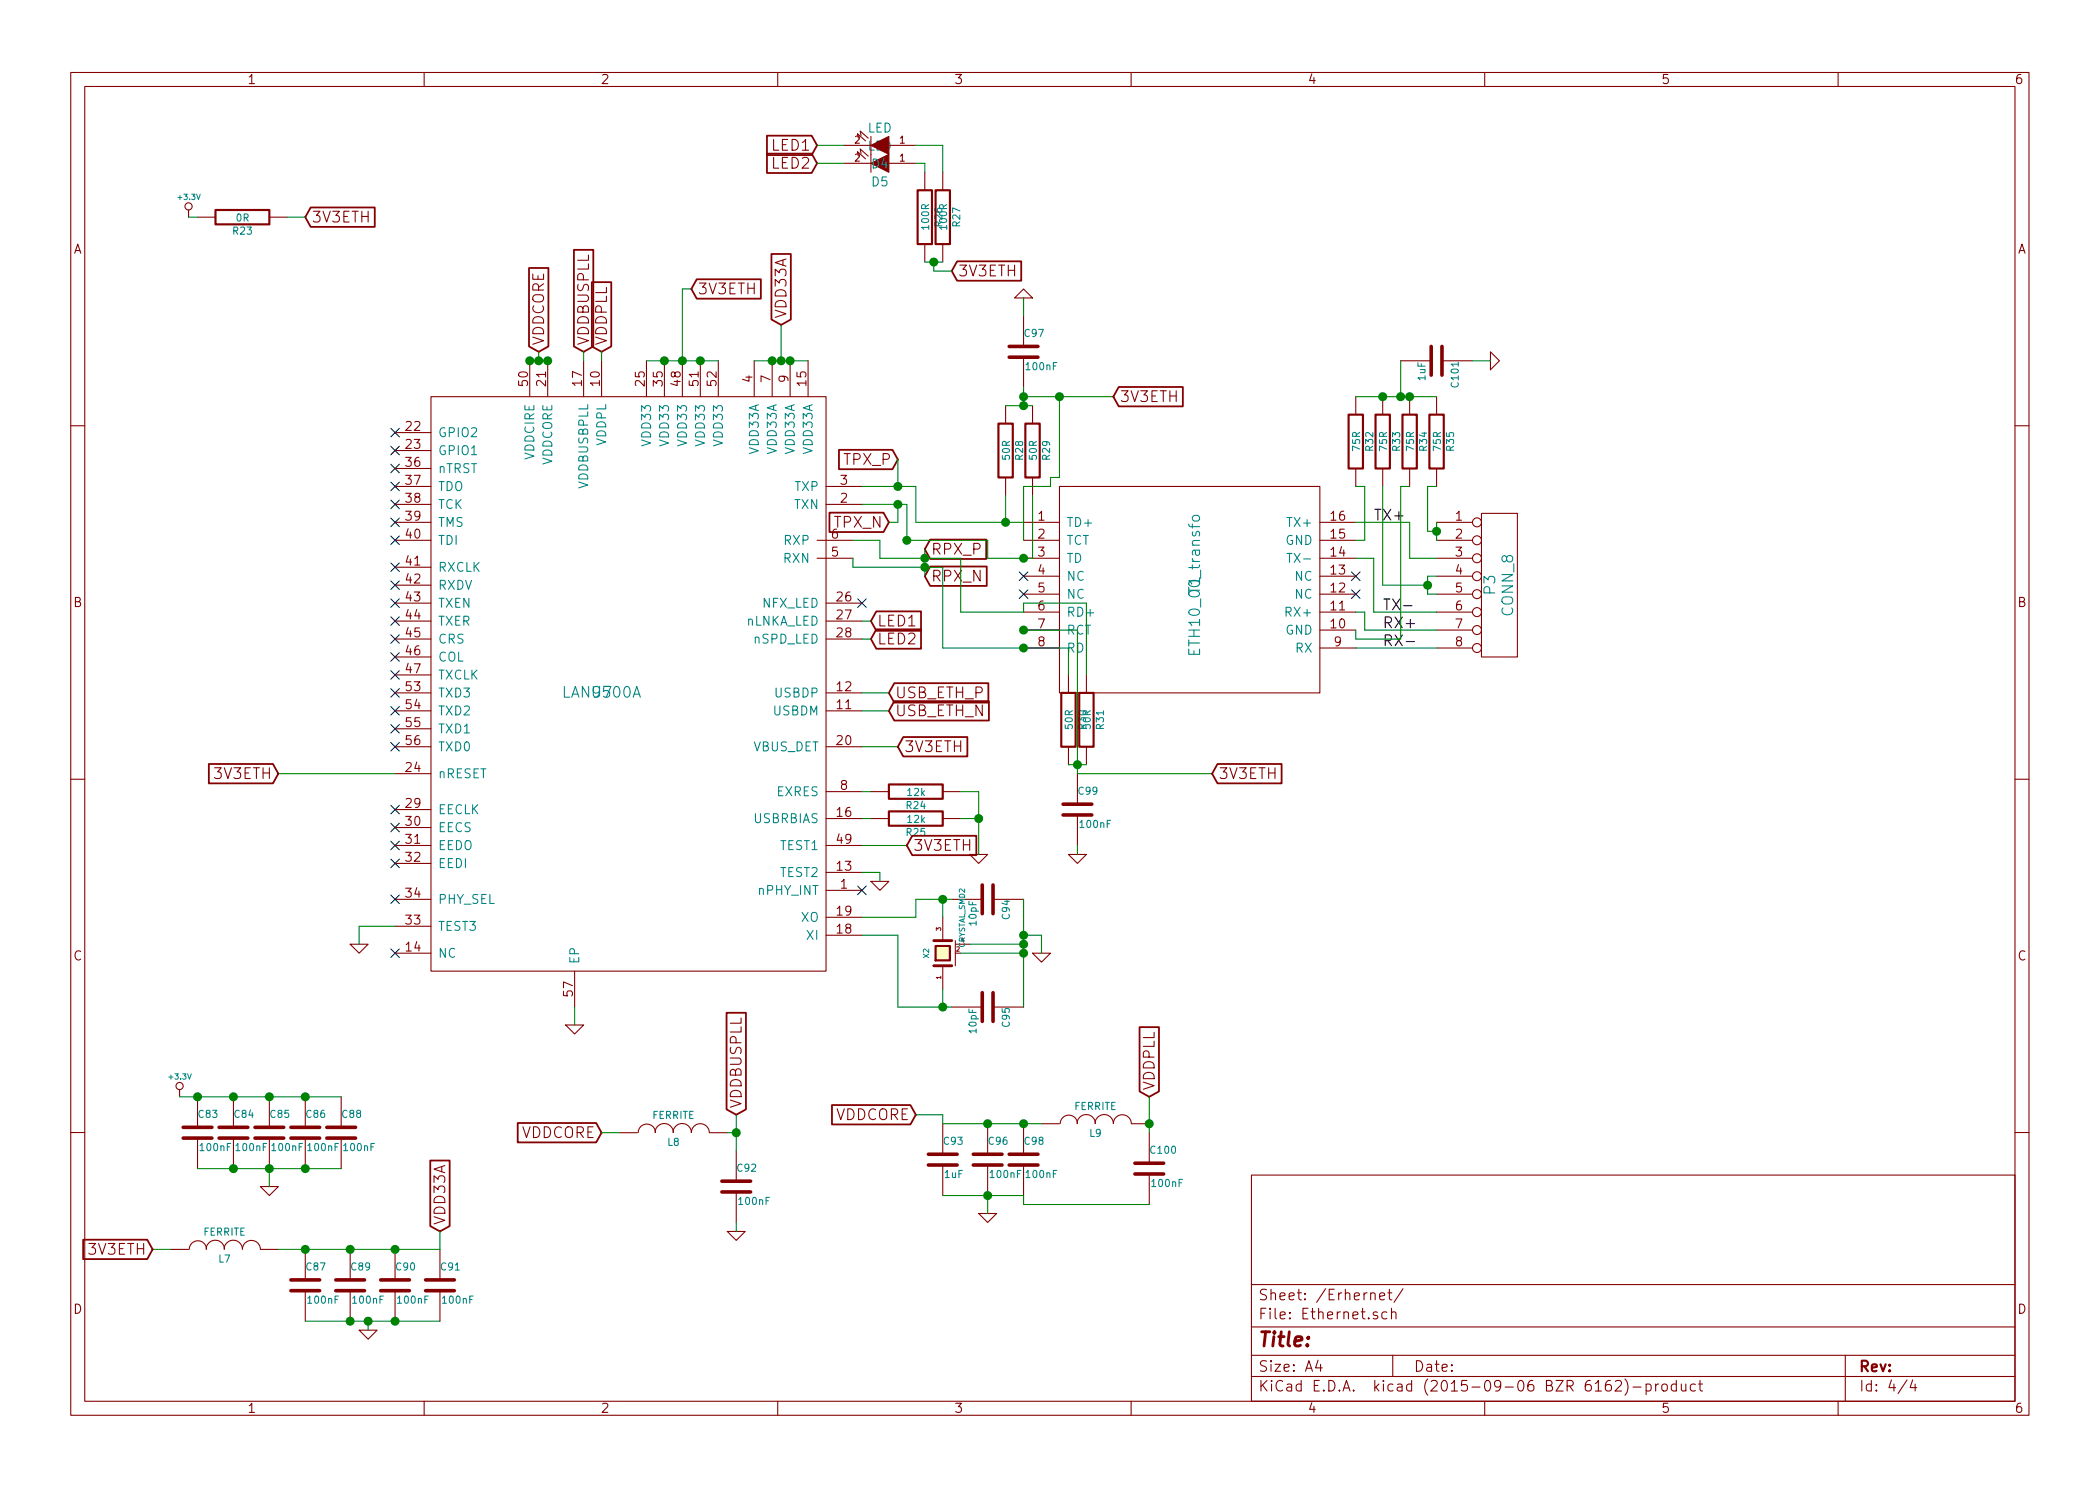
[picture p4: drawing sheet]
<svg xmlns="http://www.w3.org/2000/svg" width="297mm" height="210mm" viewBox="0 0 297 210" stroke-linecap="round" stroke-linejoin="round" font-family="sans-serif">
<g fill="none" stroke="#840000" stroke-width=".15">
<path d="M10 10.3h277v189.9h-277zM12 12.2h273v186.1h-273zM60 10.3v1.9M110 10.3v1.9M121.4 19.6l-.1-.7 1.1 1M121.8 19.2l-.1-.7 1.1 1.1M123.2 19.3v5.1M160 10.3v1.9M210 10.3v1.9M260 10.3v1.9M26.7 29.7v1M27.9 30.7h2.6"/>
<path d="M38.1 30.7h2.5M119.4 23.1h3.8M119.4 20.6h3.8M121.4 22.1l-.1-.6 1.1 1M121.8 21.7l-.1-.6 1.1 1M125.7 23.1h3.8M125.7 20.6h3.8M130.8 24.4v2.5M130.8 34.5v2.6M133.3 24.4v2.5M133.3 34.5v2.6M61 56.1h55.8v81.3h-55.8z"/>
<path d="M74.9 51v5.1M77.5 51v5.1M82.5 51v5.1M85.1 51v5.1M91.4 51v5.1M94 51v5.1M96.5 51v5.1M99.1 51v5.1M101.6 51v5.1M106.7 51v5.1M109.2 51v5.1M111.8 51v5.1"/>
<path d="M114.3 51v5.1M142.2 57.4v2.5M143.5 42.2l1.3-1.3 1.2 1.3zM144.8 44.7v4.3M144.8 50.5v4.4M146 57.4v2.5M191.8 56.1v2.6M195.6 56.1v2.6M198.1 51h4.3M199.4 56.1v2.6M203.2 56.1v2.6M204 51h4.3"/>
<path d="M210.8 49.8l1.3 1.2-1.3 1.3zM10 60.2h2M55.9 73.9h5.1M55.9 76.4h5.1M55.9 71.4h5.1M55.9 68.8h5.1M55.9 61.2h5.1M55.9 63.7h5.1M55.9 66.3h5.1M115.6 76.4h5M115.6 79h5M116.8 71.4h5.1"/>
<path d="M116.8 68.8h5.1M142.2 67.6v2.5M144.8 73.9h5.1M144.8 76.4h5.1M144.8 79h5.1M146 67.6v2.5M149.9 68.8h36.8v29.2h-36.8zM186.7 73.9h5.1M186.7 76.4h5.1M186.7 79h5.1M191.8 66.3v2.5M195.6 66.3v2.5"/>
<path d="M199.4 66.3v2.5M203.2 73.9h5.1M203.2 76.4h5.1M203.2 79h5.1M203.2 66.3v2.5M209.5 72.6h5.1v20.4h-5.1zM285 60.2h2M55.9 80.3h5.1M55.9 98h5.1M55.9 82.8h5.1M55.9 85.3h5.1M55.9 87.9h5.1"/>
<path d="M55.9 90.4h5.1M55.9 93h5.1M55.9 95.5h5.1M116.8 98h5.1M116.8 85.3h5.1M116.8 87.9h5.1M116.8 90.4h5.1M144.8 81.5h5.1M144.8 84.1h5.1M144.8 86.6h5.1M144.8 89.1h5.1M144.8 91.7h5.1"/>
<path d="M151.1 95.5v2.5M153.7 95.5v2.5M186.7 81.5h5.1M186.7 84.1h5.1M186.7 86.6h5.1M186.7 89.1h5.1M186.7 91.7h5.1M203.2 81.5h5.1M203.2 84.1h5.1M203.2 86.6h5.1M203.2 89.1h5.1M203.2 91.7h5.1"/>
<path d="M10 110.3h2M55.9 105.7h5.1M55.9 117.1h5.1M55.9 100.6h5.1M55.9 119.6h5.1M55.9 109.5h5.1M55.9 103.1h5.1M55.9 114.5h5.1M116.8 112h5.1M116.8 105.7h5.1M116.8 100.6h5.1M116.8 119.6h5.1"/>
<path d="M116.8 115.8h5.1M123.2 112h2.5M123.2 115.8h2.5M133.3 112h2.6M133.3 115.8h2.6M151.1 105.7v2.5M152.4 109.5v4.3M152.4 115.3v4.3M153.7 105.7v2.5M285 110.3h2M49.5 133.6h2.6l-1.3 1.3zM55.9 122.2h5.1"/>
<path d="M55.9 131.1h5.1M55.9 134.9h5.1M55.9 127.2h5.1M81.3 137.4v5.1M116.8 126h5.1M116.8 123.4h5.1M116.8 132.3h5.1M116.8 129.8h5.1M123.2 124.7h2.5l-1.2 1.3zM133.3 129.8v3.3M133.3 136.6v3.3M134.6 127.2h4.3"/>
<path d="M135.1 133.1v3.5M135.2 133.6h2M137.2 120.9h2.5l-1.3 1.3zM140.5 127.2h4.3M146 134.9h2.6l-1.3 1.2zM151.1 120.9h2.6l-1.3 1.3zM25.4 154.2v1M27.9 155.2v4.3M33 155.2v4.3M38.1 155.2v4.3M43.2 155.2v4.3M48.3 155.2v4.3"/>
<path d="M80 145h2.5l-1.2 1.3zM133.3 159v4.3M134.6 142.5h4.3M139.7 159v4.3M140.5 142.5h4.3M144.8 159v4.3M147.3 159h2.6M150 159a1.22 1.22 0 0 1 1.2-1.2 1.22 1.22 0 0 1 1.2 1.2M152.3 159a1.3 1.3 0 0 1 1.3-1.3 1.3 1.3 0 0 1 1.3 1.3M154.9 159a1.3 1.3 0 0 1 1.3-1.3 1.3 1.3 0 0 1 1.3 1.3 1.27 1.27 0 0 1 1.2-1.3 1.27 1.27 0 0 1 1.3 1.3h2.6M10 160.2h2M24.1 176.8h2.6"/>
<path d="M26.8 176.8a1.22 1.22 0 0 1 1.2-1.2 1.22 1.22 0 0 1 1.2 1.2M27.9 161v4.3M29.2 176.8a1.3 1.3 0 0 1 1.3-1.3 1.3 1.3 0 0 1 1.2 1.3M31.7 176.8a1.3 1.3 0 0 1 1.3-1.3 1.3 1.3 0 0 1 1.3 1.3 1.27 1.27 0 0 1 1.3-1.3 1.27 1.27 0 0 1 1.2 1.3M33 161v4.3M36.8 167.9h2.6l-1.3 1.3zM36.8 176.8h2.6M38.1 161v4.3M43.2 161v4.3M43.2 176.8v4.3M48.3 161v4.3M49.5 176.8v4.3"/>
<path d="M55.9 176.8v4.3M62.2 176.8v4.3M87.6 160.3h2.6M90.3 160.2a1.22 1.22 0 0 1 1.2-1.2 1.22 1.22 0 0 1 1.2 1.2M92.7 160.2a1.3 1.3 0 0 1 1.3-1.2 1.3 1.3 0 0 1 1.2 1.2M95.2 160.2a1.3 1.3 0 0 1 1.3-1.2 1.3 1.3 0 0 1 1.3 1.2 1.27 1.27 0 0 1 1.3-1.2 1.27 1.27 0 0 1 1.2 1.2l2.6 .1M102.9 174.2h2.5l-1.3 1.3zM104.1 162.8v4.3M104.1 168.7v4.3M133.3 164.8v4.4M138.4 171.7h2.6l-1.3 1.3zM139.7 164.8v4.4"/>
<path d="M144.8 164.8v4.4M162.6 160.3v4.3M162.6 166.1v4.3M177 166.3h108v32h-108zM285 160.2h2M43.2 182.6v4.3M49.5 182.6v4.3M50.8 188.2h2.5l-1.2 1.3zM55.9 182.6v4.3M60 198.3v1.9M62.2 182.6v4.3M110 198.3v1.9"/>
<path d="M160 198.3v1.9M177 194.8h108M177 191.8h108M177 187.8h108M177 181.8h108M186.4 192.5l-.3 1h.9M186.8 193v1M194.8 185.7a.37 .37 0 0 0-.6 .1v.1a.54 .54 0 0 0 .6 .3l.1 .1-.1 .2-.1 .1-.5-.1M195.1 183.4l.8-.1-.1-.3-.4-.1-.3 .2 .1 .7 .2 .1 .4-.1M196.2 185.7l-.5-.1-.2 .3v.6l.2 .1 .5-.1M196.3 182.9h.6M196.5 182.4v1.3l.2 .2h.2"/>
<path d="M196.8 185.7a.38 .38 0 0 1 .7 .1v.8M196.8 185.1v1.5M197 191.8v3M198.5 182.3l-1.3 2M210 198.3v1.9M227.8 195.3a.59 .59 0 0 0-.7 .7l.1 .7 .2 .1h.3l.2-.1v-.5l-.1-.2-.4-.1-.3 .3M228.5 195.5l.2-.2 .5 .1a.37 .37 0 0 1 .1 .6l-.9 .8h1M229.8 195.1a1.71 1.71 0 0 1 0 2.3M231 196.3h1.1M232.8 195.9a.48 .48 0 0 1 .7 .1l.1 .1-.1 .6a.48 .48 0 0 1-.7 0M232.8 195.8v1.5M234.2 195.8v1"/>
<path d="M234.6 195.8l-.3 .1-.1 .2M235.1 196a.41 .41 0 0 1 .7 .1v.4a.41 .41 0 0 1-.4 .3 .41 .41 0 0 1-.3-.3zM237.1 195.9l-.4-.1-.3 .3 .1 .6 .2 .1 .4-.1M237.1 195.3v1.5M237.8 195.8l.1 .9a.4 .4 0 0 0 .6 0M238.5 195.8v1M239.8 195.9l-.4-.1-.3 .3 .1 .6 .2 .1 .4-.1M240.3 195.8h.5M240.5 195.3v1.3l.2 .2h.1M260 198.3v1.9M261 191.8v6.5M269.7 195.2l-1.2 2"/>
<path d="M270.5 195.2l-.3 1.1h.9M270.9 195.8v1"/>
<circle cx="26.7" cy="29.2" r=".51"/>
<circle cx="208.9" cy="79" r=".63"/>
<circle cx="208.9" cy="73.9" r=".63"/>
<circle cx="208.9" cy="76.4" r=".63"/>
<circle cx="208.9" cy="84.1" r=".63"/>
<circle cx="208.9" cy="86.6" r=".63"/>
<circle cx="208.9" cy="81.5" r=".63"/>
<circle cx="208.9" cy="89.1" r=".63"/>
<circle cx="208.9" cy="91.7" r=".63"/>
<circle cx="25.4" cy="153.7" r=".51"/>
</g>
<path d="M168.7 73.1l.3-.2h.4a.43 .43 0 0 1 .3 .4 .43 .43 0 0 1-.3 .4h-.4a.42 .42 0 0 1-.3-.6zM182 78.3h.8" fill="none" stroke="#008484" stroke-width=".15"/>
<g fill="none" stroke="#000084" stroke-width=".15">
<path d="M55.3 60.6l1.2 1.2M55.3 63.1l1.2 1.3M55.3 65.7l1.2 1.2M55.3 68.2l1.2 1.2M55.3 70.8l1.2 1.2M55.3 73.3l1.2 1.2M55.3 75.8l1.2 1.3M55.3 79.6l1.2 1.3M56.5 60.6l-1.2 1.2M56.5 63.1l-1.2 1.3M56.5 65.7l-1.2 1.2M56.5 68.2l-1.2 1.2"/>
<path d="M56.5 70.8l-1.2 1.2M56.5 73.3l-1.2 1.2M56.5 75.8l-1.2 1.3M56.5 79.6l-1.2 1.3M55.3 82.2l1.2 1.2M55.3 84.7l1.2 1.2M55.3 87.3l1.2 1.2M55.3 89.8l1.2 1.2M55.3 92.3l1.2 1.3M55.3 94.9l1.2 1.2M55.3 97.4l1.2 1.2M55.3 100l1.2 1.2"/>
<path d="M56.5 82.2l-1.2 1.2M56.5 84.7l-1.2 1.2M56.5 87.3l-1.2 1.2M56.5 89.8l-1.2 1.2M56.5 92.3l-1.2 1.3M56.5 94.9l-1.2 1.2M56.5 97.4l-1.2 1.2M56.5 100l-1.2 1.2M121.3 84.7l1.2 1.2M122.5 84.7l-1.2 1.2M144.2 83.5l1.2 1.2M144.2 80.9l1.2 1.2"/>
<path d="M145.4 83.5l-1.2 1.2M145.4 80.9l-1.2 1.2M191.2 80.9l1.2 1.2M191.2 83.5l1.2 1.2M192.4 80.9l-1.2 1.2M192.4 83.5l-1.2 1.2M55.3 102.5l1.2 1.2M55.3 105l1.2 1.3M55.3 113.9l1.2 1.3M55.3 116.5l1.2 1.2M55.3 119l1.2 1.2M56.5 102.5l-1.2 1.2"/>
<path d="M56.5 105l-1.2 1.3M56.5 113.9l-1.2 1.3M56.5 116.5l-1.2 1.2M56.5 119l-1.2 1.2M55.3 121.6l1.2 1.2M55.3 134.3l1.2 1.2M55.3 126.6l1.2 1.3M56.5 121.6l-1.2 1.2M56.5 134.3l-1.2 1.2M56.5 126.6l-1.2 1.3M121.3 125.4l1.2 1.2M122.5 125.4l-1.2 1.2"/>
</g>
<g fill="none" stroke="#840000" stroke-width=".3">
<path d="M30.5 29.7h7.6v2h-7.6zM129.8 26.9h2v7.6h-2zM132.3 26.9h2.1v7.6h-2.1zM141.2 59.9h2.1v7.7h-2.1zM145 59.9h2.1v7.7h-2.1zM190.8 58.7h2v7.6h-2zM194.6 58.7h2v7.6h-2zM198.4 58.7h2v7.6h-2zM202.2 58.7h2v7.6h-2zM150.1 98h2v7.7h-2zM152.7 98h2v7.7h-2zM125.7 111h7.6v2h-7.6z"/>
<path d="M125.7 114.8h7.6v2h-7.6zM132.3 133.9h2.1v2h-2.1z"/>
</g>
<g fill="none" stroke="#840000" stroke-width=".51">
<path d="M142.7 50.5h4.1M142.7 49h4.1M202.4 49v4.1M204 49v4.1M150.4 115.3h4M150.4 113.8h4M138.9 125.2v4.1M140.5 125.2v4.1M25.9 159.5h4.1M31 159.5h4.1M36.1 159.5h4M41.1 159.5h4.1"/>
<path d="M46.2 159.5h4.1M138.9 140.5v4M140.5 140.5v4M25.9 161h4.1M31 161h4.1M36.1 161h4M41.1 161h4.1M46.2 161h4.1M102.1 168.7h4.1M102.1 167.1h4.1M131.3 164.8h4.1M131.3 163.3h4.1"/>
<path d="M137.7 164.8h4M137.7 163.3h4M142.7 164.8h4.1M142.7 163.3h4.1M160.5 166.1h4.1M160.5 164.6h4.1M41.1 182.6h4.1M41.1 181.1h4.1M47.5 182.6h4.1M47.5 181.1h4.1M53.8 182.6h4.1M53.8 181.1h4.1"/>
<path d="M60.2 182.6h4.1M60.2 181.1h4.1"/>
</g>
<path d="M198.6 85.7h1.1M198.9 90.8h1.2" fill="none" stroke="#000" stroke-width=".15"/>
<g fill="#840000" stroke="#840000" stroke-width=".15">
<path d="M123.2 23.1l2.5-1.3v2.6z"/>
<path d="M123.2 20.6l2.5-1.3v2.5z"/>
</g>
<g fill="none" stroke="#840000" stroke-width=".25">
<path d="M108.5 19.2h6.3l.8 1.4-.8 1.3h-6.3zM43.9 29.4h9.1v2.7h-9.1l-.7-1.4zM74.8 37.9h2.8v11.1l-1.4 .8-1.4-.8zM81.2 35.4h2.7v13.6l-1.4 .8-1.3-.8zM83.7 39.9h2.8v9.1l-1.4 .8-1.4-.8zM98.6 39.5h9v2.8h-9l-.8-1.4zM108.5 21.7h6.3l.8 1.4-.8 1.4h-6.3zM109.1 35.9h2.8v9.3l-1.4 .8-1.4-.8zM135.4 37h9v2.7h-9l-.8-1.4zM158.2 54.8h9.1v2.7h-9.1l-.7-1.4zM117.3 72.5h7.7l.7 1.4-.7 1.4h-7.7zM118.7 63.6h7.5l.8 1.4-.8 1.4h-7.5z"/>
<path d="M131.6 76.3h7.9v2.8h-7.9l-.8-1.4zM124 86.5h6.3v2.7h-6.3l-.8-1.3zM124 89h6.3v2.8h-6.3l-.8-1.4zM126.5 96.7h13.3v2.7h-13.3l-.8-1.4zM126.5 99.2h13.4v2.7h-13.4l-.8-1.3zM131.6 80.2h8v2.7h-8l-.8-1.4zM29.5 108.1h9.1l.8 1.4-.8 1.3h-9.1zM127.8 104.3h9v2.7h-9l-.8-1.3zM129 118.3h9.1v2.7h-9.1l-.7-1.4zM172.2 108.1h9.1v2.7h-9.1l-.8-1.3zM73.2 158.9h11.1l.8 1.4-.8 1.3h-11.1zM102.8 143.3h2.7v13.7l-1.4 .7-1.3-.7z"/>
<path d="M117.7 156.4h11.1l.7 1.3-.7 1.4h-11.1zM161.2 145.3h2.7v9.1l-1.3 .8-1.4-.8zM11.8 175.4h9l.8 1.4-.8 1.3h-9zM60.9 164.2h2.7v9.3l-1.4 .7-1.3-.7z"/>
</g>
<g fill="none" stroke="#008400" stroke-width=".15">
<path d="M26.7 30.7h1.2M40.6 30.7h2.6M115.6 20.6h3.8M115.6 23.1h3.8M129.5 20.6h3.8v3.8M129.5 23.1h1.3v1.3M130.8 37.1h2.5M132.1 37.1v1.2h2.5M74.9 51h2.6M76.2 49.8v1.2M82.5 49.8v1.2M85.1 49.8v1.2"/>
<path d="M91.4 51h10.2M97.8 40.9h-1.3v10.1M106.7 51h7.6M110.5 46v5M142.2 57.4h3.8M144.8 56.1h12.7M144.8 42.2v2.5M144.8 54.9v2.5M149.9 56.1v11.5h-1.3v1.2h-3.8v7.6M191.8 56.1h11.4M198.1 51v5.1M208.3 51h2.5"/>
<path d="M120.6 76.4h3.9v2.6h11.4v7.6h8.9v-1.3h8.9v10.2M120.6 79v1.3h12.7v11.4h17.8v3.8M121.9 68.8h7.6v5.1h15.3M127 71.4v2.5h-1.3M127 65v3.8M130.8 77.7v1.3M142.2 70.1v3.8M146 70.1v8.9h-6.3v-2.6h-11.4v-5h-6.4M191.8 73.9h7.6v5.1h3.8M191.8 79h2.5v7.6h8.9M191.8 68.8h1.2v7.6h-1.2M195.6 68.8v14h6.3"/>
<path d="M199.4 68.8h-1.3v21.6h-6.3v-1.3M203.2 68.8h-1.3v6.4h1.3M203.2 73.9v2.5M121.9 90.4h1.3M121.9 98h3.8M121.9 87.9h1.3M130.8 80.3v1.2M144.8 89.1h7.6v20.4h19M191.8 86.6h1.2v2.5h10.2M191.8 91.7h11.4M203.2 81.5h-1.3v2.6h1.3M39.4 109.5h16.5"/>
<path d="M121.9 100.6h3.8M121.9 119.6h6.4M121.9 112h1.3M121.9 115.8h1.3M121.9 105.7h5.1M135.9 112h2.5v8.9M135.9 115.8h2.5M151.1 108.2h2.6M152.4 119.6v1.3M55.9 131.1h-5.1v2.5M121.9 123.4h2.6v1.3M121.9 132.3h5.1v10.2h7.6"/>
<path d="M133.3 127.2v2.6M133.3 139.9v2.6M134.6 127.2h-5.1v2.6h-7.6M135.9 134.9h8.9M137.2 133.6h7.6M144.8 127.2v15.3M144.8 132.3h2.5v2.6M25.4 155.2h22.9M81.3 142.5v2.5M104.1 157.7v5.1M129.5 157.7h3.8v1.3h14M162.6 155.2v5.1"/>
<path d="M21.6 176.8h2.5M27.9 165.3h20.4M38.1 165.3v2.6M62.2 174.2v2.6h-22.8M85.1 160.3h2.5M102.9 160.3h1.2M104.1 173v1.2M133.3 169.2h11.5v1.2h17.8M139.7 169.2v2.5M43.2 186.9h19M52.1 186.9v1.3"/>
</g>
<g fill="#008400" stroke="#008400" stroke-width=".25">
<circle cx="201.9" cy="82.8" r=".51"/>
<circle cx="203.2" cy="75.2" r=".51"/>
<circle cx="195.6" cy="56.1" r=".51"/>
<circle cx="199.4" cy="56.1" r=".51"/>
<circle cx="198.1" cy="56.1" r=".51"/>
<circle cx="144.8" cy="89.1" r=".51"/>
<circle cx="152.4" cy="108.2" r=".51"/>
<circle cx="144.8" cy="91.7" r=".51"/>
<circle cx="132.1" cy="37.1" r=".51"/>
<circle cx="144.8" cy="57.4" r=".51"/>
<circle cx="144.8" cy="79" r=".51"/>
<circle cx="142.2" cy="73.9" r=".51"/>
<circle cx="128.3" cy="76.4" r=".51"/>
<circle cx="94" cy="51" r=".51"/>
<circle cx="96.5" cy="51" r=".51"/>
<circle cx="99.1" cy="51" r=".51"/>
<circle cx="109.2" cy="51" r=".51"/>
<circle cx="111.8" cy="51" r=".51"/>
<circle cx="138.4" cy="115.8" r=".51"/>
<circle cx="110.5" cy="51" r=".51"/>
<circle cx="27.9" cy="155.2" r=".51"/>
<circle cx="33" cy="155.2" r=".51"/>
<circle cx="38.1" cy="155.2" r=".51"/>
<circle cx="43.2" cy="155.2" r=".51"/>
<circle cx="43.2" cy="165.3" r=".51"/>
<circle cx="38.1" cy="165.3" r=".51"/>
<circle cx="33" cy="165.3" r=".51"/>
<circle cx="43.2" cy="176.8" r=".51"/>
<circle cx="49.5" cy="176.8" r=".51"/>
<circle cx="55.9" cy="176.8" r=".51"/>
<circle cx="55.9" cy="186.9" r=".51"/>
<circle cx="49.5" cy="186.9" r=".51"/>
<circle cx="52.1" cy="186.9" r=".51"/>
<circle cx="104.1" cy="160.3" r=".51"/>
<circle cx="139.7" cy="159" r=".51"/>
<circle cx="139.7" cy="169.2" r=".51"/>
<circle cx="144.8" cy="159" r=".51"/>
<circle cx="162.6" cy="159" r=".51"/>
<circle cx="133.4" cy="127.2" r=".51"/>
<circle cx="133.4" cy="142.5" r=".51"/>
<circle cx="144.8" cy="132.3" r=".51"/>
<circle cx="77.5" cy="51" r=".51"/>
<circle cx="76.2" cy="51" r=".51"/>
<circle cx="74.9" cy="51" r=".51"/>
<circle cx="127" cy="68.8" r=".51"/>
<circle cx="127" cy="71.4" r=".51"/>
<circle cx="130.8" cy="79" r=".51"/>
<circle cx="130.8" cy="80.3" r=".51"/>
<circle cx="144.8" cy="56.1" r=".51"/>
<circle cx="149.9" cy="56.1" r=".51"/>
<circle cx="144.8" cy="133.6" r=".51"/>
<circle cx="144.8" cy="134.9" r=".51"/>
</g>
<path d="M132.3 133.9h2.1v2h-2.1z" fill="#ffffc2" stroke="#ffffc2" stroke-width=".14"/>
<path d="M132.1 136.6h2.5M132.1 133.1h2.5" fill="none" stroke="#840000" stroke-width=".41"/>
<text font-size="2.8" fill="#840000" x="178" y="190.5">Title:</text>
<g font-size="2.1" fill="#840000">
<text x="109.2" y="21.3">LED1</text>
<text x="109.2" y="23.9">LED2</text>
<text x="44.1" y="31.5">3V3ETH</text>
<text x="98.7" y="41.7">3V3ETH</text>
<text x="135.5" y="39.1">3V3ETH</text>
<text x="111.3" y="45.1" transform="rotate(-90 111.3 45.1)">VDD33A</text>
<text x="77" y="48.9" transform="rotate(-90 77 48.9)">VDDCORE</text>
<text x="83.3" y="48.9" transform="rotate(-90 83.3 48.9)">VDDBUSPLL</text>
<text x="85.9" y="48.9" transform="rotate(-90 85.9 48.9)">VDDPLL</text>
<text x="158.4" y="56.9">3V3ETH</text>
<text x="119.4" y="65.8">TPX_P</text>
<text x="118" y="74.7">TPX_N</text>
<text x="131.7" y="78.5">RPX_P</text>
<text x="131.7" y="82.3">RPX_N</text>
<text x="124.1" y="88.6">LED1</text>
<text x="124.1" y="91.2">LED2</text>
<text x="126.6" y="98.8">USB_ETH_P</text>
<text x="126.6" y="101.3">USB_ETH_N</text>
<text x="127.9" y="106.4">3V3ETH</text>
<text x="30.4" y="110.2">3V3ETH</text>
<text x="172.4" y="110.2">3V3ETH</text>
<text x="129.2" y="120.4">3V3ETH</text>
<text x="163.3" y="154.3" transform="rotate(-90 163.3 154.3)">VDDPLL</text>
<text x="73.6" y="161">VDDCORE</text>
<text x="104.9" y="156.8" transform="rotate(-90 104.9 156.8)">VDDBUSPLL</text>
<text x="118" y="158.5">VDDCORE</text>
<text x="63" y="173.3" transform="rotate(-90 63 173.3)">VDD33A</text>
<text x="12.6" y="177.5">3V3ETH</text>
<text x="178" y="184">Sheet: /Erhernet/</text>
<text x="178" y="186.7">File: Ethernet.sch</text>
<text x="178" y="196.9">KiCad E.D.A. kicad (2015-09-06 BZR 6162)-product</text>
<text x="178" y="194.1">Size: A4</text>
<text x="200" y="194.1">Date:</text>
<text x="263" y="194.1">Rev:</text>
<text x="263" y="196.9">Id: 4/4</text>
</g>
<g font-size="2.1">
<text x="194.3" y="73.7">TX+</text>
<text x="195.6" y="88.9">RX+</text>
<text x="195.6" y="86.4">TX-</text>
<text x="195.6" y="91.4">RX-</text>
</g>
<g font-size="2.1" fill="#008484">
<text x="169.7" y="84" transform="rotate(-90 169.7 84)">T1</text>
<text x="211.5" y="84.1" transform="rotate(-90 211.5 84.1)">P3</text>
<text x="214" y="87.1" transform="rotate(-90 214 87.1)">CONN_8</text>
<text x="169.7" y="92" transform="rotate(-90 169.7 92)">ETH10_00_transfo</text>
<text x="79.8" y="98.7">LAN9500A</text>
<text x="83.7" y="98.7">U7</text>
</g>
<g font-size="1.8" fill="#840000">
<text x="35" y="11.9">1</text>
<text x="85" y="11.9">2</text>
<text x="135" y="11.9">3</text>
<text x="185" y="11.9">4</text>
<text x="235" y="11.9">5</text>
<text x="285" y="11.9">6</text>
<text x="10.4" y="35.9">A</text>
<text x="285.4" y="35.9">A</text>
<text x="74.7" y="54.6" transform="rotate(-90 74.7 54.6)">50</text>
<text x="77.2" y="54.6" transform="rotate(-90 77.2 54.6)">21</text>
<text x="82.3" y="54.6" transform="rotate(-90 82.3 54.6)">17</text>
<text x="84.8" y="54.6" transform="rotate(-90 84.8 54.6)">10</text>
<text x="91.2" y="54.6" transform="rotate(-90 91.2 54.6)">25</text>
<text x="93.7" y="54.6" transform="rotate(-90 93.7 54.6)">35</text>
<text x="96.3" y="54.6" transform="rotate(-90 96.3 54.6)">48</text>
<text x="98.8" y="54.6" transform="rotate(-90 98.8 54.6)">51</text>
<text x="101.3" y="54.6" transform="rotate(-90 101.3 54.6)">52</text>
<text x="106.4" y="54.1" transform="rotate(-90 106.4 54.1)">4</text>
<text x="109" y="54.1" transform="rotate(-90 109 54.1)">7</text>
<text x="111.5" y="54.1" transform="rotate(-90 111.5 54.1)">9</text>
<text x="114" y="54.6" transform="rotate(-90 114 54.6)">15</text>
<text x="57.5" y="61">22</text>
<text x="57.5" y="63.5">23</text>
<text x="57.5" y="66">36</text>
<text x="57.5" y="68.6">37</text>
<text x="57.5" y="71.1">38</text>
<text x="118.9" y="71.1">2</text>
<text x="118.9" y="68.6">3</text>
<text x="57.5" y="76.2">40</text>
<text x="57.5" y="73.7">39</text>
<text x="117.6" y="76.2">6</text>
<text x="146.8" y="73.7">1</text>
<text x="146.8" y="76.2">2</text>
<text x="188.3" y="76.2">15</text>
<text x="188.3" y="73.7">16</text>
<text x="205.9" y="73.7">1</text>
<text x="205.9" y="76.2">2</text>
<text x="57.5" y="80">41</text>
<text x="57.5" y="82.5">42</text>
<text x="117.6" y="78.7">5</text>
<text x="146.8" y="78.7">3</text>
<text x="146.8" y="81.3">4</text>
<text x="146.8" y="83.8">5</text>
<text x="188.3" y="83.8">12</text>
<text x="188.3" y="81.3">13</text>
<text x="188.3" y="78.7">14</text>
<text x="205.9" y="78.7">3</text>
<text x="205.9" y="81.3">4</text>
<text x="205.9" y="83.8">5</text>
<text x="10.4" y="85.9">B</text>
<text x="57.5" y="85.1">43</text>
<text x="57.5" y="87.6">44</text>
<text x="118.4" y="85.1">26</text>
<text x="118.4" y="87.6">27</text>
<text x="146.8" y="86.4">6</text>
<text x="146.8" y="88.9">7</text>
<text x="188.3" y="88.9">10</text>
<text x="188.3" y="86.4">11</text>
<text x="205.9" y="86.4">6</text>
<text x="205.9" y="88.9">7</text>
<text x="285.4" y="85.9">B</text>
<text x="57.5" y="90.2">45</text>
<text x="57.5" y="92.7">46</text>
<text x="57.5" y="95.2">47</text>
<text x="118.4" y="90.2">28</text>
<text x="146.8" y="91.4">8</text>
<text x="188.7" y="91.4">9</text>
<text x="205.9" y="91.4">8</text>
<text x="57.5" y="97.8">53</text>
<text x="57.5" y="100.3">54</text>
<text x="118.4" y="100.3">11</text>
<text x="118.4" y="97.8">12</text>
<text x="57.5" y="102.9">55</text>
<text x="57.5" y="105.4">56</text>
<text x="118.4" y="105.4">20</text>
<text x="57.5" y="109.2">24</text>
<text x="118.9" y="111.8">8</text>
<text x="57.5" y="116.8">30</text>
<text x="57.5" y="119.4">31</text>
<text x="57.5" y="114.3">29</text>
<text x="118.4" y="115.6">16</text>
<text x="118.4" y="119.4">49</text>
<text x="57.5" y="121.9">32</text>
<text x="118.4" y="123.2">13</text>
<text x="118.9" y="125.7">1</text>
<text x="57.5" y="130.8">33</text>
<text x="57.5" y="127">34</text>
<text x="118.4" y="129.5">19</text>
<text x="10.4" y="135.9">C</text>
<text x="57.5" y="134.6">14</text>
<text x="118.4" y="132.1">18</text>
<text x="285.4" y="135.9">C</text>
<text x="81" y="140.9" transform="rotate(-90 81 140.9)">57</text>
<text x="10.4" y="185.9">D</text>
<text x="285.4" y="185.9">D</text>
<text x="35" y="199.9">1</text>
<text x="85" y="199.9">2</text>
<text x="135" y="199.9">3</text>
<text x="185" y="199.9">4</text>
<text x="235" y="199.9">5</text>
<text x="285" y="199.9">6</text>
</g>
<g font-size="1.8" fill="#008484">
<text x="122.7" y="21.3">LED</text>
<text x="122.7" y="18.7">LED</text>
<text x="123.3" y="23.8">D4</text>
<text x="123.3" y="26.4">D5</text>
<text x="62" y="61.8">GPIO2</text>
<text x="62" y="64.4">GPIO1</text>
<text x="75.6" y="65.1" transform="rotate(-90 75.6 65.1)">VDDCIRE</text>
<text x="78.1" y="66" transform="rotate(-90 78.1 66)">VDDCORE</text>
<text x="85.7" y="63.1" transform="rotate(-90 85.7 63.1)">VDDPL</text>
<text x="92.1" y="62.8" transform="rotate(-90 92.1 62.8)">VDD33</text>
<text x="94.6" y="62.8" transform="rotate(-90 94.6 62.8)">VDD33</text>
<text x="97.2" y="62.8" transform="rotate(-90 97.2 62.8)">VDD33</text>
<text x="99.7" y="62.8" transform="rotate(-90 99.7 62.8)">VDD33</text>
<text x="102.2" y="62.8" transform="rotate(-90 102.2 62.8)">VDD33</text>
<text x="107.3" y="64.1" transform="rotate(-90 107.3 64.1)">VDD33A</text>
<text x="109.9" y="64.1" transform="rotate(-90 109.9 64.1)">VDD33A</text>
<text x="112.4" y="64.1" transform="rotate(-90 112.4 64.1)">VDD33A</text>
<text x="114.9" y="64.1" transform="rotate(-90 114.9 64.1)">VDD33A</text>
<text x="62" y="66.9">nTRST</text>
<text x="62" y="69.5">TDO</text>
<text x="83.2" y="69.2" transform="rotate(-90 83.2 69.2)">VDDBUSBPLL</text>
<text x="112.4" y="69.5">TXP</text>
<text x="62" y="77.1">TDI</text>
<text x="62" y="72">TCK</text>
<text x="62" y="74.5">TMS</text>
<text x="110.9" y="77.1">RXP</text>
<text x="112.3" y="72">TXN</text>
<text x="150.9" y="74.5">TD+</text>
<text x="150.9" y="77.1">TCT</text>
<text x="181.7" y="77.1">GND</text>
<text x="182.4" y="74.5">TX+</text>
<text x="62" y="80.9">RXCLK</text>
<text x="62" y="83.4">RXDV</text>
<text x="110.8" y="79.6">RXN</text>
<text x="150.9" y="79.6">TD</text>
<text x="150.9" y="82.2">NC</text>
<text x="182.8" y="79.6">TX-</text>
<text x="183.1" y="82.2">NC</text>
<text x="62" y="86">TXEN</text>
<text x="62" y="88.5">TXER</text>
<text x="105.3" y="88.5">nLNKA_LED</text>
<text x="107.8" y="86">NFX_LED</text>
<text x="150.9" y="84.7">NC</text>
<text x="150.9" y="87.2">RD+</text>
<text x="150.9" y="89.8">RCT</text>
<text x="181.7" y="89.8">GND</text>
<text x="182.2" y="87.2">RX+</text>
<text x="183.1" y="84.7">NC</text>
<text x="62" y="91.1">CRS</text>
<text x="62" y="93.6">COL</text>
<text x="106.6" y="91.1">nSPD_LED</text>
<text x="150.9" y="92.3">RD</text>
<text x="183.2" y="92.3">RX</text>
<text x="62" y="98.7">TXD3</text>
<text x="62" y="101.2">TXD2</text>
<text x="62" y="96.1">TXCLK</text>
<text x="109.3" y="101.2">USBDM</text>
<text x="109.6" y="98.7">USBDP</text>
<text x="62" y="103.8">TXD1</text>
<text x="62" y="106.3">TXD0</text>
<text x="106.4" y="106.3">VBUS_DET</text>
<text x="62" y="110.1">nRESET</text>
<text x="109.8" y="112.6">EXRES</text>
<text x="62" y="117.7">EECS</text>
<text x="62" y="115.2">EECLK</text>
<text x="106.6" y="116.5">USBRBIAS</text>
<text x="62" y="120.3">EEDO</text>
<text x="62" y="122.8">EEDI</text>
<text x="110.3" y="124.1">TEST2</text>
<text x="110.3" y="120.3">TEST1</text>
<text x="62" y="131.7">TEST3</text>
<text x="62" y="127.9">PHY_SEL</text>
<text x="107.3" y="126.6">nPHY_INT</text>
<text x="113.3" y="130.4">XO</text>
<text x="62" y="135.5">NC</text>
<text x="81.9" y="136.4" transform="rotate(-90 81.9 136.4)">EP</text>
<text x="114.1" y="133">XI</text>
</g>
<g font-size="1.4" fill="#840000">
<text x="120.9" y="22.9">2</text>
<text x="120.9" y="20.3">2</text>
<text x="127.3" y="22.9">1</text>
<text x="127.3" y="20.3">1</text>
</g>
<g font-size="1.4" fill="#008484">
<text x="33" y="33.2">R23</text>
<text x="33.4" y="31.3">0R</text>
<text x="131.4" y="32.4" transform="rotate(-90 131.4 32.4)">100R</text>
<text x="133.3" y="32" transform="rotate(-90 133.3 32)">R26</text>
<text x="134" y="32.4" transform="rotate(-90 134 32.4)">100R</text>
<text x="135.8" y="32" transform="rotate(-90 135.8 32)">R27</text>
<text x="145" y="47.7">C97</text>
<text x="145.2" y="52.4">100nF</text>
<text x="201.6" y="53.8" transform="rotate(-90 201.6 53.8)">1uF</text>
<text x="206.3" y="54.7" transform="rotate(-90 206.3 54.7)">C101</text>
<text x="142.8" y="65" transform="rotate(-90 142.8 65)">50R</text>
<text x="144.7" y="65" transform="rotate(-90 144.7 65)">R28</text>
<text x="146.7" y="65" transform="rotate(-90 146.7 65)">50R</text>
<text x="148.5" y="65" transform="rotate(-90 148.5 65)">R29</text>
<text x="192.4" y="63.7" transform="rotate(-90 192.4 63.7)">75R</text>
<text x="194.2" y="63.8" transform="rotate(-90 194.2 63.8)">R32</text>
<text x="196.2" y="63.7" transform="rotate(-90 196.2 63.7)">75R</text>
<text x="198" y="63.8" transform="rotate(-90 198 63.8)">R33</text>
<text x="200" y="63.7" transform="rotate(-90 200 63.7)">75R</text>
<text x="201.9" y="63.8" transform="rotate(-90 201.9 63.8)">R34</text>
<text x="203.8" y="63.7" transform="rotate(-90 203.8 63.7)">75R</text>
<text x="205.7" y="63.8" transform="rotate(-90 205.7 63.8)">R35</text>
<text x="151.7" y="103.1" transform="rotate(-90 151.7 103.1)">50R</text>
<text x="153.6" y="103.1" transform="rotate(-90 153.6 103.1)">R30</text>
<text x="154.3" y="103.1" transform="rotate(-90 154.3 103.1)">50R</text>
<text x="156.1" y="103.1" transform="rotate(-90 156.1 103.1)">R31</text>
<text x="128.4" y="112.6">12k</text>
<text x="152.6" y="112.4">C99</text>
<text x="128.2" y="114.5">R24</text>
<text x="128.2" y="118.3">R25</text>
<text x="128.4" y="116.4">12k</text>
<text x="152.9" y="117.1">100nF</text>
<text x="138.1" y="130.9" transform="rotate(-90 138.1 130.9)">10pF</text>
<text x="142.8" y="130" transform="rotate(-90 142.8 130)">C94</text>
<text x="138.1" y="146.1" transform="rotate(-90 138.1 146.1)">10pF</text>
<text x="142.8" y="145.3" transform="rotate(-90 142.8 145.3)">C95</text>
<text x="28.1" y="158.2">C83</text>
<text x="33.2" y="158.2">C84</text>
<text x="38.3" y="158.2">C85</text>
<text x="43.4" y="158.2">C86</text>
<text x="48.4" y="158.2">C88</text>
<text x="92.2" y="158.3">FERRITE</text>
<text x="133.5" y="162">C93</text>
<text x="139.9" y="162">C96</text>
<text x="145" y="162">C98</text>
<text x="151.9" y="157">FERRITE</text>
<text x="154.1" y="160.9">L9</text>
<text x="28.4" y="162.9">100nF</text>
<text x="33.5" y="162.9">100nF</text>
<text x="38.6" y="162.9">100nF</text>
<text x="43.6" y="162.9">100nF</text>
<text x="48.7" y="162.9">100nF</text>
<text x="94.4" y="162.1">L8</text>
<text x="104.3" y="165.8">C92</text>
<text x="133.6" y="166.7">1uF</text>
<text x="140.2" y="166.7">100nF</text>
<text x="145.2" y="166.7">100nF</text>
<text x="162.8" y="163.2">C100</text>
<text x="163" y="167.9">100nF</text>
<text x="104.6" y="170.5">100nF</text>
<text x="28.7" y="174.8">FERRITE</text>
<text x="30.9" y="178.6">L7</text>
<text x="43.4" y="179.8">C87</text>
<text x="49.7" y="179.8">C89</text>
<text x="56.1" y="179.8">C90</text>
<text x="62.4" y="179.8">C91</text>
<text x="43.6" y="184.4">100nF</text>
<text x="50" y="184.4">100nF</text>
<text x="56.3" y="184.4">100nF</text>
<text x="62.7" y="184.4">100nF</text>
</g>
<g font-size="1.1" fill="#008484">
<text x="25.3" y="28.3">+3.3V</text>
<text x="131.4" y="135.5" transform="rotate(-90 131.4 135.5)">X2</text>
<text x="136.5" y="134.1" transform="rotate(-90 136.5 134.1)">CRYSTAL_SMD2</text>
<text x="24" y="152.7">+3.3V</text>
</g>
<g font-size=".9" fill="#840000">
<text x="133.1" y="131.7" transform="rotate(-90 133.1 131.7)">3</text>
<text x="135.3" y="134.6">2</text>
<text x="133.1" y="138.5" transform="rotate(-90 133.1 138.5)">1</text>
</g>
<text font-size=".8" fill="#008484" x="135.9" y="133.3">4</text>
</svg>
